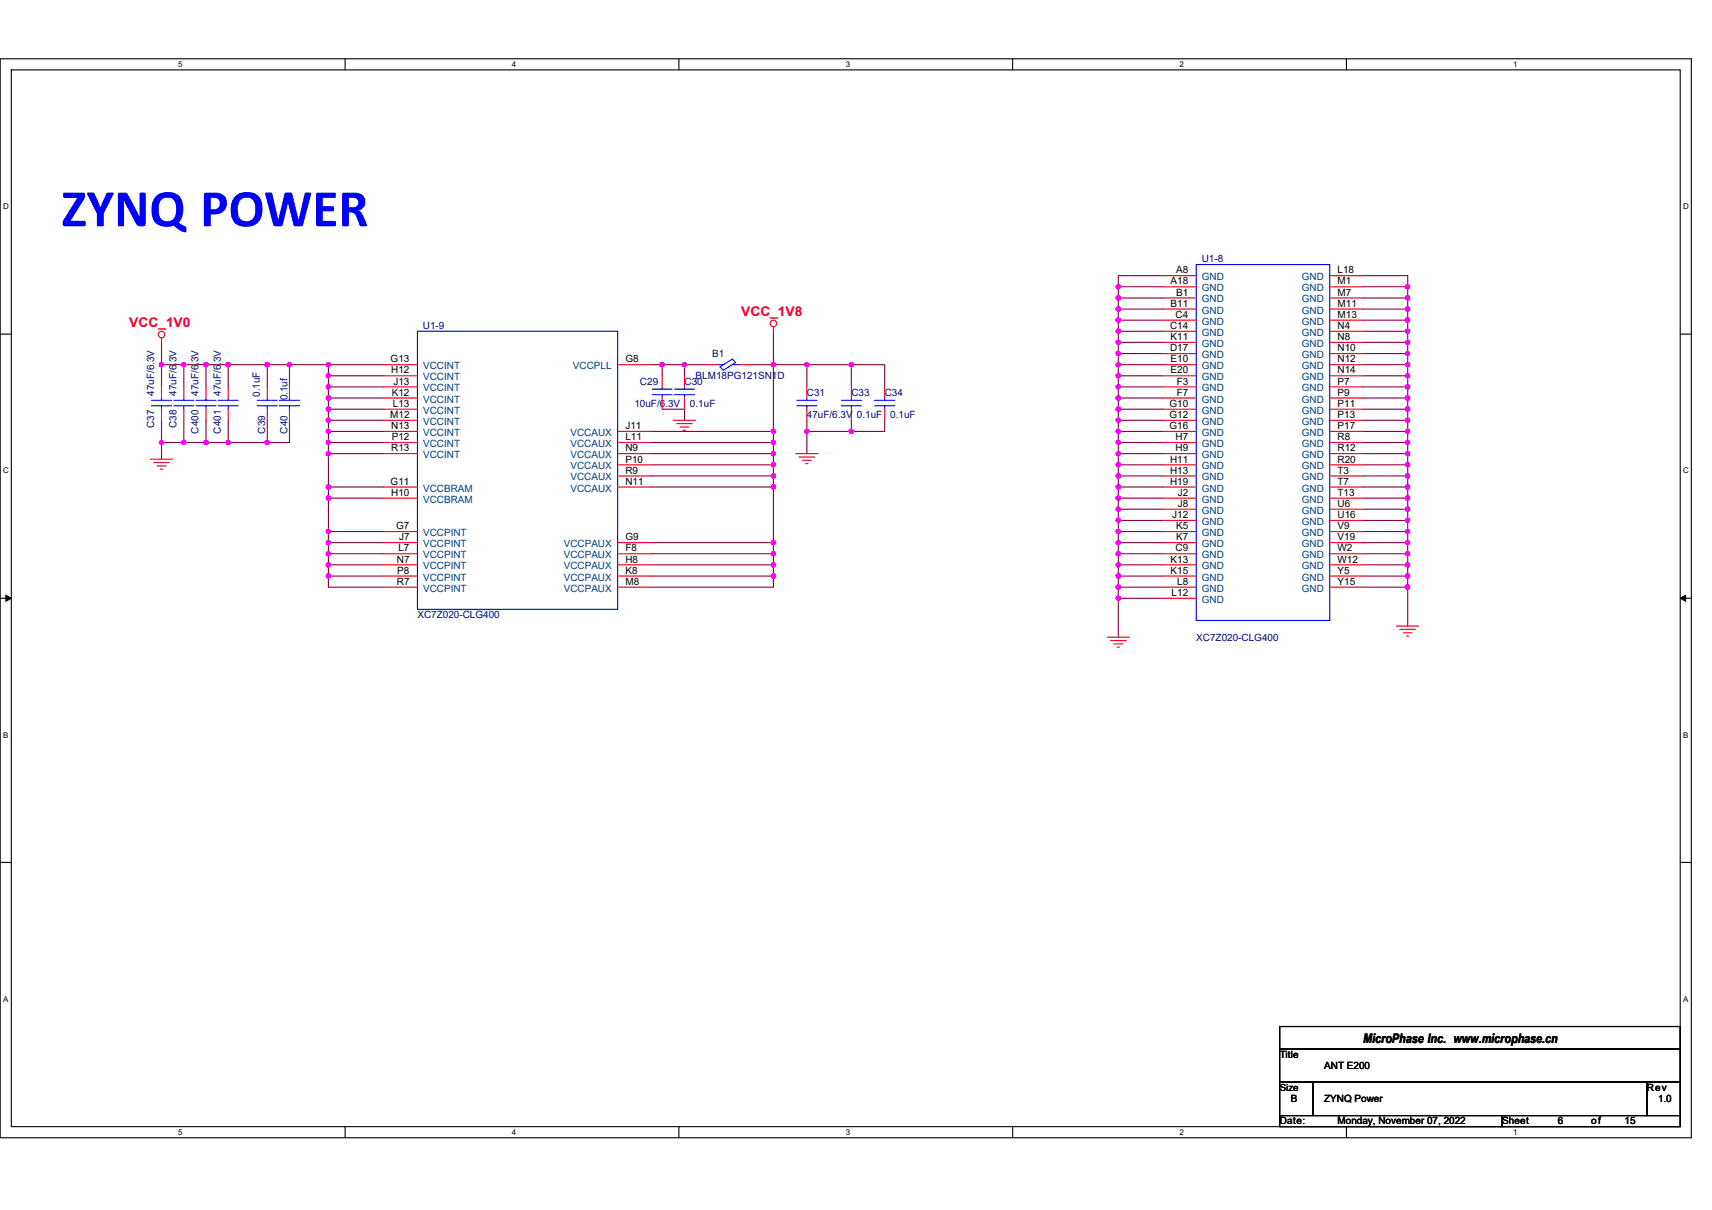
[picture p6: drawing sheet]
<svg xmlns="http://www.w3.org/2000/svg" width="297mm" height="210mm" viewBox="0 0 297 210" stroke-linecap="round" stroke-linejoin="round" font-family="sans-serif">
<path d="M0 10.2h293.5v187.2h-293.5zM2 12.1h289.5v183.4h-289.5z" fill="none" stroke="#000" stroke-width=".19"/>
<g fill="#fff">
<path d="M30.9 10.4h.8v1.6h-.8z"/>
<path d="M30.9 195.7h.8v1.6h-.8z"/>
</g>
<path d="M59.9 10.2v1.9M59.9 195.5v1.9" fill="none" stroke="#000" stroke-width=".19"/>
<g fill="#fff">
<path d="M88.8 10.4h.8v1.6h-.8z"/>
<path d="M88.8 195.7h.8v1.6h-.8z"/>
</g>
<path d="M117.8 10.2v1.9M117.8 195.5v1.9" fill="none" stroke="#000" stroke-width=".19"/>
<g fill="#fff">
<path d="M146.7 10.4h.8v1.6h-.8z"/>
<path d="M146.7 195.7h.8v1.6h-.8z"/>
</g>
<path d="M175.7 10.2v1.9M175.7 195.5v1.9" fill="none" stroke="#000" stroke-width=".19"/>
<g fill="#fff">
<path d="M204.7 10.4h.7v1.6h-.7z"/>
<path d="M204.7 195.7h.7v1.6h-.7z"/>
</g>
<path d="M233.6 10.2v1.9M233.6 195.5v1.9" fill="none" stroke="#000" stroke-width=".19"/>
<g fill="#fff">
<path d="M262.6 10.4h.7v1.6h-.7z"/>
<path d="M262.6 195.7h.7v1.6h-.7z"/>
<path d="M.5 35.1h1v1.5h-1z"/>
<path d="M292 35.1h1v1.5h-1z"/>
<path d="M.5 80.9h1v1.5h-1z"/>
<path d="M292 80.9h1v1.5h-1z"/>
</g>
<path d="M0 58h2M291.5 58h2" fill="none" stroke="#000" stroke-width=".19"/>
<g fill="#fff">
<path d="M.5 126.7h.9v1.6h-.9z"/>
<path d="M292 126.7h.9v1.6h-.9z"/>
</g>
<path d="M0 103.8h2M291.5 103.8h2" fill="none" stroke="#000" stroke-width=".19"/>
<path d="M1 103.3l1 .5-1 .6zM291.5 103.8l1-.5v1.1z" fill="#000" stroke="#000" stroke-width=".17"/>
<g fill="#fff">
<path d="M.5 172.6h.9v1.5h-.9z"/>
<path d="M292 172.6h.9v1.5h-.9z"/>
</g>
<path d="M0 149.7h2M291.5 149.7h2M222 178.1h69.5v3.9h-69.5zM222 182h69.5v5.8h-69.5zM222 187.8h5.8v5.8h-5.8zM222 193.6h38.6v1.9h-38.6zM227.8 187.8h57.9v5.8h-57.9zM260.6 193.6h30.9v1.9h-30.9zM285.7 187.8h5.8v5.8h-5.8z" fill="none" stroke="#000" stroke-width=".19"/>
<g fill="none" stroke="#800040" stroke-width=".19">
<path d="M28 59.4v3.9M134.2 57.5v5.8h5.8M194 49.8v1.9M194 51.7v1.9M194 55.6v1.9M194 57.5v1.9M194 53.6v2M194 59.4v2M194 51.7h7.8M194 53.6h7.8M194 49.8h7.8M194 55.6h7.8"/>
<path d="M194 57.5h7.8M194 59.4h7.8M201.8 47.8h-7.8v2M236.5 47.8h7.7v2M236.5 49.8h7.7M236.5 51.7h7.7M236.5 53.6h7.7M236.5 55.6h7.7M236.5 57.5h7.7M236.5 59.4h7.7M244.2 49.8v1.9M244.2 51.7v1.9"/>
<path d="M244.2 53.6v2M244.2 55.6v1.9M244.2 57.5v1.9M244.2 59.4v2M28 76.8h3.9M28 76.8v2.9M28 63.3v3.8M28 72.9v3.9M28 63.3h3.9M31.9 76.8h3.8M31.9 72.9v3.9M31.9 63.3h3.8"/>
<path d="M31.9 63.3v3.8M35.7 63.3h3.9M35.7 76.8h3.9M35.7 63.3v3.8M35.7 72.9v3.9M39.6 76.8h6.8M39.6 63.3h6.8M39.6 63.3v3.8M39.6 72.9v3.9M46.4 63.3h3.8M46.4 63.3v3.8M46.4 72.9v3.9"/>
<path d="M50.2 63.3h6.8M50.2 63.3v3.8M50.2 72.9v3.9h-3.8M57 63.3h9.6M57 63.3v1.9M57 78.7h9.6M57 65.2h9.6M57 65.2v1.9M57 67.1h9.6M57 69.1h9.6M57 67.1v3.9M57 72.9h9.6"/>
<path d="M57 71h9.6M57 71v3.9M57 76.8h9.6M57 74.9h9.6M57 74.9v3.8M57 78.7v5.8h9.6M113 63.3h1.9M113 74.9h21.2M113 76.8h21.2M113 78.7h21.2M114.9 63.3v1.9M114.9 71h3.9v1.9"/>
<path d="M114.9 63.3h7.7M118.8 63.3v1.9M130.3 63.3h3.9v11.6M134.2 76.8v3.9M134.2 74.9v1.9M140 63.3h7.7M140 63.3v3.8M140 72.9v2M140 74.9h7.7M140 74.9v3.8M147.7 63.3v3.8M147.7 72.9v2"/>
<path d="M147.7 63.3h5.8v3.8M153.5 72.9v2h-5.8M194 63.3v1.9M194 69.1v3.8M194 65.2v3.9M194 72.9v2M194 74.9v1.9M194 78.7v2M194 78.7h7.8M194 61.4v1.9M194 76.8v1.9M194 61.4h7.8"/>
<path d="M194 63.3h7.8M194 65.2h7.8M194 67.1h7.8M194 69.1h7.8M194 71h7.8M194 72.9h7.8M194 74.9h7.8M194 76.8h7.8M236.5 61.4h7.7M236.5 63.3h7.7M236.5 65.2h7.7M236.5 69.1h7.7"/>
<path d="M236.5 67.1h7.7M236.5 76.8h7.7M236.5 74.9h7.7M236.5 72.9h7.7M236.5 71h7.7M236.5 78.7h7.7M244.2 61.4v1.9M244.2 63.3v1.9M244.2 65.2v1.9M244.2 67.1v2M244.2 69.1v1.9M244.2 71v1.9"/>
<path d="M244.2 72.9v2M244.2 74.9v1.9M244.2 76.8v1.9M244.2 78.7v2M57 86.4v5.8M57 92.2h9.6M57 92.2v2M57 94.2h9.6M57 94.2v1.9M57 96.1h9.6M57 98h9.6M57 98v2"/>
<path d="M57 96.1v1.9M57 100v1.9h9.6M57 100h9.6M57 86.4h9.6M57 84.5v1.9M113 94.2h21.2M113 96.1h21.2M113 98h21.2M113 100h21.2M113 80.7h21.2M113 82.6h21.2M113 84.5h21.2"/>
<path d="M134.2 100v1.9h-21.2M134.2 94.2v1.9M134.2 96.1v1.9M134.2 98v2M134.2 82.6v1.9M134.2 80.7v1.9M134.2 84.5v9.7M194 82.6v1.9M194 84.5v1.9M194 88.4v1.9M194 86.4v2M194 80.7v1.9"/>
<path d="M194 94.2v1.9M194 100v1.9M194 96.1v3.9M194 90.3v1.9M194 80.7h7.8M194 88.4h7.8M194 86.4h7.8M194 84.5h7.8M194 92.2v2M194 82.6h7.8M194 92.2h7.8M194 90.3h7.8"/>
<path d="M194 94.2h7.8M194 96.1h7.8M194 98h7.8M194 100h7.8M236.5 80.7h7.7M236.5 82.6h7.7M236.5 84.5h7.7M236.5 86.4h7.7M236.5 90.3h7.7M236.5 88.4h7.7M236.5 98h7.7M236.5 96.1h7.7"/>
<path d="M236.5 94.2h7.7M236.5 92.2h7.7M236.5 100h7.7M244.2 80.7v1.9M244.2 82.6v1.9M244.2 84.5v1.9M244.2 86.4v2M244.2 88.4v1.9M244.2 90.3v1.9M244.2 92.2v2M244.2 94.2v1.9M244.2 96.1v1.9"/>
<path d="M244.2 98v2M244.2 100v1.9M194 101.9v1.9M194 103.8v6.8M194 101.9h7.8M194 103.8h7.8M236.5 101.9h7.7M244.2 101.9v6.7"/>
</g>
<g fill="#f0f" stroke="#f0f" stroke-width=".19">
<circle cx="57" cy="63.3" r=".38"/>
<circle cx="57" cy="65.2" r=".38"/>
<circle cx="57" cy="69.1" r=".38"/>
<circle cx="57" cy="67.1" r=".38"/>
<circle cx="57" cy="72.9" r=".38"/>
<circle cx="57" cy="71" r=".38"/>
<circle cx="57" cy="76.8" r=".38"/>
<circle cx="57" cy="74.9" r=".38"/>
<circle cx="57" cy="92.2" r=".38"/>
<circle cx="57" cy="96.1" r=".38"/>
<circle cx="57" cy="94.2" r=".38"/>
<circle cx="57" cy="99.9" r=".38"/>
<circle cx="57" cy="98" r=".38"/>
<circle cx="57" cy="84.5" r=".38"/>
<circle cx="57" cy="78.7" r=".38"/>
<circle cx="57" cy="86.4" r=".38"/>
<circle cx="50.2" cy="63.3" r=".38"/>
<circle cx="31.9" cy="63.3" r=".38"/>
<circle cx="31.9" cy="76.8" r=".38"/>
<circle cx="46.4" cy="63.3" r=".38"/>
<circle cx="28" cy="63.3" r=".38"/>
<circle cx="28" cy="76.8" r=".38"/>
<circle cx="134.2" cy="96.1" r=".38"/>
<circle cx="134.2" cy="99.9" r=".38"/>
<circle cx="134.2" cy="94.2" r=".38"/>
<circle cx="134.2" cy="98" r=".38"/>
<circle cx="134.2" cy="78.7" r=".38"/>
<circle cx="134.2" cy="84.5" r=".38"/>
<circle cx="134.2" cy="82.6" r=".38"/>
<circle cx="134.2" cy="80.6" r=".38"/>
<circle cx="134.2" cy="76.8" r=".38"/>
<circle cx="134.2" cy="74.9" r=".38"/>
<circle cx="134.2" cy="63.3" r=".38"/>
<circle cx="147.7" cy="63.3" r=".38"/>
<circle cx="140" cy="63.3" r=".38"/>
<circle cx="147.7" cy="74.9" r=".38"/>
<circle cx="118.7" cy="63.3" r=".38"/>
<circle cx="140" cy="74.9" r=".38"/>
<circle cx="194" cy="49.8" r=".38"/>
<circle cx="194" cy="51.7" r=".38"/>
<circle cx="194" cy="53.6" r=".38"/>
<circle cx="194" cy="55.5" r=".38"/>
<circle cx="194" cy="61.3" r=".38"/>
<circle cx="194" cy="59.4" r=".38"/>
<circle cx="194" cy="57.5" r=".38"/>
<circle cx="194" cy="65.2" r=".38"/>
<circle cx="194" cy="67.1" r=".38"/>
<circle cx="194" cy="78.7" r=".38"/>
<circle cx="194" cy="76.8" r=".38"/>
<circle cx="194" cy="63.3" r=".38"/>
<circle cx="194" cy="71" r=".38"/>
<circle cx="194" cy="69.1" r=".38"/>
<circle cx="194" cy="74.9" r=".38"/>
<circle cx="194" cy="72.9" r=".38"/>
<circle cx="194" cy="84.5" r=".38"/>
<circle cx="194" cy="94.2" r=".38"/>
<circle cx="194" cy="90.3" r=".38"/>
<circle cx="194" cy="88.4" r=".38"/>
<circle cx="194" cy="86.4" r=".38"/>
<circle cx="194" cy="82.6" r=".38"/>
<circle cx="194" cy="80.6" r=".38"/>
<circle cx="194" cy="103.8" r=".38"/>
<circle cx="194" cy="101.9" r=".38"/>
<circle cx="194" cy="99.9" r=".38"/>
<circle cx="194" cy="98" r=".38"/>
<circle cx="194" cy="96.1" r=".38"/>
<circle cx="194" cy="92.2" r=".38"/>
<circle cx="114.9" cy="63.3" r=".38"/>
<circle cx="244.2" cy="53.6" r=".38"/>
<circle cx="244.2" cy="76.8" r=".38"/>
<circle cx="244.2" cy="71" r=".38"/>
<circle cx="244.2" cy="86.4" r=".38"/>
<circle cx="244.2" cy="101.9" r=".38"/>
<circle cx="244.2" cy="51.7" r=".38"/>
<circle cx="244.2" cy="49.8" r=".38"/>
<circle cx="244.2" cy="55.5" r=".38"/>
<circle cx="244.2" cy="59.4" r=".38"/>
<circle cx="244.2" cy="57.5" r=".38"/>
<circle cx="244.2" cy="63.3" r=".38"/>
<circle cx="244.2" cy="61.3" r=".38"/>
<circle cx="244.2" cy="65.2" r=".38"/>
<circle cx="244.2" cy="69.1" r=".38"/>
<circle cx="244.2" cy="67.1" r=".38"/>
<circle cx="244.2" cy="74.9" r=".38"/>
<circle cx="244.2" cy="72.9" r=".38"/>
<circle cx="244.2" cy="78.7" r=".38"/>
<circle cx="244.2" cy="82.6" r=".38"/>
<circle cx="244.2" cy="80.6" r=".38"/>
<circle cx="244.2" cy="84.5" r=".38"/>
<circle cx="244.2" cy="88.4" r=".38"/>
<circle cx="244.2" cy="92.2" r=".38"/>
<circle cx="244.2" cy="90.3" r=".38"/>
<circle cx="244.2" cy="94.2" r=".38"/>
<circle cx="244.2" cy="98" r=".38"/>
<circle cx="244.2" cy="96.1" r=".38"/>
<circle cx="244.2" cy="99.9" r=".38"/>
<circle cx="39.6" cy="76.8" r=".38"/>
<circle cx="35.7" cy="76.8" r=".38"/>
<circle cx="46.4" cy="76.8" r=".38"/>
<circle cx="39.6" cy="63.3" r=".38"/>
<circle cx="35.7" cy="63.3" r=".38"/>
</g>
<g fill="none" stroke="#f00" stroke-width=".19">
<path d="M28 58.7v.7M134.2 56.7v.8M201.8 47.8h5.8M201.8 49.8h5.8M201.8 51.7h5.8M201.8 53.6h5.8M201.8 55.6h5.8M201.8 57.5h5.8M201.8 59.4h5.8M230.7 47.8h5.8M230.7 49.8h5.8M230.7 51.7h5.8"/>
<path d="M230.7 53.6h5.8M230.7 55.6h5.8M230.7 57.5h5.8M230.7 59.4h5.8M26.1 79.7h3.8M28 67.1v2M28 71v1.9M31.9 67.1v2M31.9 71v1.9M35.7 67.1v2M35.7 71v1.9M39.6 67.1v2"/>
<path d="M39.6 71v1.9M46.4 67.1v2M46.4 71v1.9M50.2 67.1v2M50.2 71v1.9M66.6 63.3h5.8M66.6 65.2h5.8M66.6 67.1h5.8M66.6 69.1h5.8M66.6 71h5.8M66.6 72.9h5.8M66.6 74.9h5.8"/>
<path d="M66.6 76.8h5.8M66.6 78.7h5.8M107.2 74.9h5.8M107.2 76.8h5.8M107.2 78.7h5.8M107.2 63.3h5.8M114.9 65.2v1.9M114.9 69.1v1.9M116.8 72.9h3.9M117.4 73.5h2.7M118 74.1h1.5M118.6 74.7h.4"/>
<path d="M118.8 65.2v1.9M118.8 69.1v1.9M122.6 63.3h1.9M128.4 63.3h1.9M138.1 78.7h3.8M138.6 79.3h2.7M139.2 79.9h1.6M140 67.1v2M140 71v1.9M147.7 67.1v2M147.7 71v1.9M153.5 67.1v2"/>
<path d="M153.5 71v1.9M201.8 61.4h5.8M201.8 63.3h5.8M201.8 65.2h5.8M201.8 67.1h5.8M201.8 69.1h5.8M201.8 71h5.8M201.8 72.9h5.8M201.8 74.9h5.8M201.8 76.8h5.8M201.8 78.7h5.8M230.7 61.4h5.8"/>
<path d="M230.7 63.3h5.8M230.7 65.2h5.8M230.7 67.1h5.8M230.7 69.1h5.8M230.7 71h5.8M230.7 72.9h5.8M230.7 74.9h5.8M230.7 76.8h5.8M230.7 78.7h5.8M26.7 80.3h2.7M27.3 80.9h1.5M27.8 81.4h.4"/>
<path d="M66.6 84.5h5.8M66.6 86.4h5.8M66.6 92.2h5.8M66.6 94.2h5.8M66.6 96.1h5.8M66.6 98h5.8M66.6 100h5.8M107.2 80.7h5.8M107.2 82.6h5.8M107.2 84.5h5.8M107.2 94.2h5.8M107.2 96.1h5.8"/>
<path d="M107.2 98h5.8M107.2 100h5.8M139.8 80.5h.4M201.8 80.7h5.8M201.8 82.6h5.8M201.8 84.5h5.8M201.8 86.4h5.8M201.8 88.4h5.8M201.8 90.3h5.8M201.8 92.2h5.8M201.8 94.2h5.8M201.8 96.1h5.8"/>
<path d="M201.8 98h5.8M201.8 100h5.8M230.7 80.7h5.8M230.7 82.6h5.8M230.7 84.5h5.8M230.7 86.4h5.8M230.7 88.4h5.8M230.7 90.3h5.8M230.7 92.2h5.8M230.7 94.2h5.8M230.7 96.1h5.8M230.7 98h5.8"/>
<path d="M230.7 100h5.8M66.6 101.9h5.8M107.2 101.9h5.8M192.1 110.6h3.9M192.7 111.2h2.7M193.3 111.7h1.5M193.8 112.3h.4M201.8 101.9h5.8M201.8 103.8h5.8M230.7 101.9h5.8M242.3 108.6h3.9M242.9 109.2h2.7"/>
<path d="M243.5 109.8h1.5M244 110.4h.4"/>
<circle cx="28" cy="58.1" r=".57"/>
<circle cx="134.2" cy="56.1" r=".57"/>
</g>
<g fill="none" stroke="#00f" stroke-width=".19">
<path d="M72.4 57.5h34.8v48.2h-34.8zM207.6 45.9h23.1v61.8h-23.1zM26.3 70.4h3.5M26.3 69.5h3.5M28 69.1v.4M28 70.4v.6M30.2 70.4h3.4M30.2 69.5h3.4M31.9 69.1v.4M31.9 70.4v.6M34 70.4h3.5M34 69.5h3.5"/>
<path d="M35.7 69.1v.4M35.7 70.4v.6M37.9 70.4h3.4M37.9 69.5h3.4M39.6 69.1v.4M39.6 70.4v.6M44.6 70.4h3.5M44.6 69.5h3.5M46.4 69.1v.4M46.4 70.4v.6M48.5 70.4h3.5M48.5 69.5h3.5"/>
<path d="M50.2 69.1v.4M50.2 70.4v.6M113.2 68.5h3.4M113.2 67.5h3.4M114.9 67.1v.4M114.9 68.5v.6M117 68.5h3.5M117 67.5h3.5M118.8 67.1v.4M118.8 68.5v.6M124.5 63.3h1M124.9 63.7l2.2-1.4 .5 .6-2.1 1.3z"/>
<path d="M127.1 63.3h1.3M138.3 70.4h3.4M138.3 69.5h3.4M140 69.1v.4M140 70.4v.6M146 70.4h3.5M146 69.5h3.5M147.7 69.1v.4M147.7 70.4v.6M151.8 70.4h3.4M151.8 69.5h3.4M153.5 69.1v.4"/>
<path d="M153.5 70.4v.6"/>
</g>
<text font-size="9.2" fill="#00f" x="10.6" y="39.3">ZYNQ POWER</text>
<g font-size="2.3" fill="#f00">
<text x="22.4" y="56.7">VCC_1V0</text>
<text x="128.6" y="54.8">VCC_1V8</text>
</g>
<text font-size="2.3" x="236.5" y="181.1">MicroPhase Inc. www.microphase.cn</text>
<g font-size="1.7">
<text x="204.1" y="47.4">A8</text>
<text x="232.1" y="47.4">L18</text>
<text x="203.1" y="49.4">A18</text>
<text x="203.1" y="53.2">B11</text>
<text x="204.1" y="51.3">B1</text>
<text x="232.1" y="49.4">M1</text>
<text x="232.1" y="51.3">M7</text>
<text x="232.1" y="53.2">M11</text>
<text x="203" y="57.1">C14</text>
<text x="203.1" y="59">K11</text>
<text x="204" y="55.2">C4</text>
<text x="232.1" y="55.2">M13</text>
<text x="232.1" y="57.1">N4</text>
<text x="232.1" y="59">N8</text>
<text x="67.8" y="62.9">G13</text>
<text x="67.9" y="64.8">H12</text>
<text x="108.5" y="62.9">G8</text>
<text x="203" y="61">D17</text>
<text x="203.1" y="62.9">E10</text>
<text x="203.1" y="64.8">E20</text>
<text x="232.1" y="61">N10</text>
<text x="232.1" y="62.9">N12</text>
<text x="232.1" y="64.8">N14</text>
<text x="68" y="68.7">K12</text>
<text x="68.2" y="70.6">L13</text>
<text x="68.3" y="66.7">J13</text>
<text x="202.9" y="70.6">G10</text>
<text x="204.2" y="66.7">F3</text>
<text x="204.2" y="68.7">F7</text>
<text x="232.1" y="66.7">P7</text>
<text x="232.1" y="68.7">P9</text>
<text x="232.1" y="70.6">P11</text>
<text x="67.7" y="72.5">M12</text>
<text x="67.9" y="74.5">N13</text>
<text x="68" y="76.4">P12</text>
<text x="108.5" y="74.5">J11</text>
<text x="108.5" y="76.4">L11</text>
<text x="202.9" y="72.5">G12</text>
<text x="202.9" y="74.5">G16</text>
<text x="204" y="76.4">H7</text>
<text x="232.1" y="72.5">P13</text>
<text x="232.1" y="74.5">P17</text>
<text x="232.1" y="76.4">R8</text>
<text x="67.9" y="78.3">R13</text>
<text x="108.5" y="78.3">N9</text>
<text x="108.5" y="80.3">P10</text>
<text x="108.5" y="82.2">R9</text>
<text x="203" y="80.3">H11</text>
<text x="203" y="82.2">H13</text>
<text x="204" y="78.3">H9</text>
<text x="232.1" y="78.3">R12</text>
<text x="232.1" y="80.3">R20</text>
<text x="232.1" y="82.2">T3</text>
<text x="67.8" y="84.1">G11</text>
<text x="67.9" y="86">H10</text>
<text x="108.5" y="84.1">N11</text>
<text x="203" y="84.1">H19</text>
<text x="203.4" y="89.9">J12</text>
<text x="204.4" y="86">J2</text>
<text x="204.4" y="88">J8</text>
<text x="232.1" y="84.1">T7</text>
<text x="232.1" y="86">T13</text>
<text x="232.1" y="88">U6</text>
<text x="232.1" y="89.9">U16</text>
<text x="68.7" y="91.8">G7</text>
<text x="69.1" y="95.7">L7</text>
<text x="69.2" y="93.8">J7</text>
<text x="108.5" y="93.8">G9</text>
<text x="108.5" y="95.7">F8</text>
<text x="204" y="95.7">C9</text>
<text x="204.1" y="91.8">K5</text>
<text x="204.1" y="93.8">K7</text>
<text x="232.1" y="91.8">V9</text>
<text x="232.1" y="93.8">V19</text>
<text x="232.1" y="95.7">W2</text>
<text x="68.9" y="97.6">N7</text>
<text x="68.9" y="101.5">R7</text>
<text x="68.9" y="99.6">P8</text>
<text x="108.5" y="97.6">H8</text>
<text x="108.5" y="99.6">K8</text>
<text x="108.5" y="101.5">M8</text>
<text x="203.1" y="97.6">K13</text>
<text x="203.1" y="99.6">K15</text>
<text x="204.3" y="101.5">L8</text>
<text x="232.1" y="97.6">W12</text>
<text x="232.1" y="99.6">Y5</text>
<text x="232.1" y="101.5">Y15</text>
<text x="203.3" y="103.4">L12</text>
<text x="222" y="183.6">Title</text>
<text x="229.8" y="185.5">ANT E200</text>
<text x="222" y="189.3">Size</text>
<text x="224" y="191.3">B</text>
<text x="229.8" y="191.3">ZYNQ Power</text>
<text x="285.7" y="189.3">Rev</text>
<text x="287.7" y="191.3">1.0</text>
<text x="222" y="195.1">Date:</text>
<text x="232.1" y="195.1">Monday, November 07, 2022</text>
<text x="260.6" y="195.1">Sheet</text>
<text x="270.3" y="195.1">6</text>
<text x="276.1" y="195.1">of</text>
<text x="281.9" y="195.1">15</text>
</g>
<g font-size="1.7" fill="#000080">
<text x="208.5" y="45.5">U1-8</text>
<text x="73.4" y="57.1">U1-9</text>
<text x="120.7" y="65.8">BLM18PG121SN1D</text>
<text x="123.6" y="61.9">B1</text>
<text x="26.7" y="68.7" transform="rotate(-90 26.7 68.7)">47uF/6.3V</text>
<text x="30.6" y="68.7" transform="rotate(-90 30.6 68.7)">47uF/6.3V</text>
<text x="34.5" y="68.7" transform="rotate(-90 34.5 68.7)">47uF/6.3V</text>
<text x="38.3" y="68.7" transform="rotate(-90 38.3 68.7)">47uF/6.3V</text>
<text x="45.1" y="68.9" transform="rotate(-90 45.1 68.9)">0.1uF</text>
<text x="49.9" y="69.5" transform="rotate(-90 49.9 69.5)">0.1uf</text>
<text x="110.1" y="70.6">10uF/6.3V</text>
<text x="111" y="66.8">C29</text>
<text x="118.8" y="66.8">C30</text>
<text x="119.7" y="70.6">0.1uF</text>
<text x="140" y="68.7">C31</text>
<text x="147.7" y="68.7">C33</text>
<text x="153.5" y="68.7">C34</text>
<text x="26.7" y="74.3" transform="rotate(-90 26.7 74.3)">C37</text>
<text x="30.6" y="74.3" transform="rotate(-90 30.6 74.3)">C38</text>
<text x="34.5" y="75.2" transform="rotate(-90 34.5 75.2)">C400</text>
<text x="38.3" y="75.2" transform="rotate(-90 38.3 75.2)">C401</text>
<text x="46" y="75.2" transform="rotate(-90 46 75.2)">C39</text>
<text x="49.9" y="75.2" transform="rotate(-90 49.9 75.2)">C40</text>
<text x="140" y="72.6">47uF/6.3V 0.1uF</text>
<text x="154.5" y="72.6">0.1uF</text>
<text x="72.4" y="107.3">XC7Z020-CLG400</text>
<text x="207.6" y="111.2">XC7Z020-CLG400</text>
</g>
<g font-size="1.7" fill="#004080">
<text x="208.5" y="48.6">GND</text>
<text x="208.5" y="50.5">GND</text>
<text x="208.5" y="52.5">GND</text>
<text x="225.9" y="48.6">GND</text>
<text x="225.9" y="50.5">GND</text>
<text x="225.9" y="52.5">GND</text>
<text x="208.5" y="54.4">GND</text>
<text x="208.5" y="56.3">GND</text>
<text x="208.5" y="58.3">GND</text>
<text x="225.9" y="54.4">GND</text>
<text x="225.9" y="56.3">GND</text>
<text x="225.9" y="58.3">GND</text>
<text x="73.4" y="64.1">VCCINT</text>
<text x="73.4" y="66">VCCINT</text>
<text x="99.4" y="64.1">VCCPLL</text>
<text x="208.5" y="60.2">GND</text>
<text x="208.5" y="62.1">GND</text>
<text x="208.5" y="64.1">GND</text>
<text x="208.5" y="66">GND</text>
<text x="225.9" y="60.2">GND</text>
<text x="225.9" y="62.1">GND</text>
<text x="225.9" y="64.1">GND</text>
<text x="225.9" y="66">GND</text>
<text x="73.4" y="67.9">VCCINT</text>
<text x="73.4" y="69.8">VCCINT</text>
<text x="73.4" y="71.8">VCCINT</text>
<text x="208.5" y="67.9">GND</text>
<text x="208.5" y="69.8">GND</text>
<text x="208.5" y="71.8">GND</text>
<text x="225.9" y="67.9">GND</text>
<text x="225.9" y="69.8">GND</text>
<text x="225.9" y="71.8">GND</text>
<text x="73.4" y="73.7">VCCINT</text>
<text x="73.4" y="75.6">VCCINT</text>
<text x="73.4" y="77.6">VCCINT</text>
<text x="99" y="75.6">VCCAUX</text>
<text x="99" y="77.6">VCCAUX</text>
<text x="208.5" y="73.7">GND</text>
<text x="208.5" y="75.6">GND</text>
<text x="208.5" y="77.6">GND</text>
<text x="225.9" y="73.7">GND</text>
<text x="225.9" y="75.6">GND</text>
<text x="225.9" y="77.6">GND</text>
<text x="73.4" y="79.5">VCCINT</text>
<text x="99" y="79.5">VCCAUX</text>
<text x="99" y="81.4">VCCAUX</text>
<text x="99" y="83.4">VCCAUX</text>
<text x="208.5" y="79.5">GND</text>
<text x="208.5" y="81.4">GND</text>
<text x="208.5" y="83.4">GND</text>
<text x="225.9" y="79.5">GND</text>
<text x="225.9" y="81.4">GND</text>
<text x="225.9" y="83.4">GND</text>
<text x="73.4" y="85.3">VCCBRAM</text>
<text x="73.4" y="87.2">VCCBRAM</text>
<text x="99" y="85.3">VCCAUX</text>
<text x="208.5" y="85.3">GND</text>
<text x="208.5" y="87.2">GND</text>
<text x="208.5" y="89.2">GND</text>
<text x="225.9" y="85.3">GND</text>
<text x="225.9" y="87.2">GND</text>
<text x="225.9" y="89.2">GND</text>
<text x="73.4" y="93">VCCPINT</text>
<text x="73.4" y="95">VCCPINT</text>
<text x="97.8" y="95">VCCPAUX</text>
<text x="208.5" y="91.1">GND</text>
<text x="208.5" y="93">GND</text>
<text x="208.5" y="95">GND</text>
<text x="225.9" y="91.1">GND</text>
<text x="225.9" y="93">GND</text>
<text x="225.9" y="95">GND</text>
<text x="73.4" y="96.9">VCCPINT</text>
<text x="73.4" y="98.8">VCCPINT</text>
<text x="73.4" y="100.8">VCCPINT</text>
<text x="97.8" y="96.9">VCCPAUX</text>
<text x="97.8" y="98.8">VCCPAUX</text>
<text x="97.8" y="100.8">VCCPAUX</text>
<text x="208.5" y="96.9">GND</text>
<text x="208.5" y="98.8">GND</text>
<text x="208.5" y="100.8">GND</text>
<text x="225.9" y="96.9">GND</text>
<text x="225.9" y="98.8">GND</text>
<text x="225.9" y="100.8">GND</text>
<text x="73.4" y="102.7">VCCPINT</text>
<text x="97.8" y="102.7">VCCPAUX</text>
<text x="208.5" y="102.7">GND</text>
<text x="208.5" y="104.6">GND</text>
<text x="225.9" y="102.7">GND</text>
</g>
<g font-size="1.4">
<text x="30.9" y="11.7">5</text>
<text x="88.8" y="11.7">4</text>
<text x="146.7" y="11.7">3</text>
<text x="204.7" y="11.7">2</text>
<text x="262.6" y="11.7">1</text>
<text x=".5" y="36.3">D</text>
<text x="292" y="36.3">D</text>
<text x=".5" y="82.1">C</text>
<text x="292" y="82.1">C</text>
<text x=".5" y="128">B</text>
<text x="292" y="128">B</text>
<text x=".5" y="173.8">A</text>
<text x="292" y="173.8">A</text>
<text x="30.9" y="197">5</text>
<text x="88.8" y="197">4</text>
<text x="146.7" y="197">3</text>
<text x="204.7" y="197">2</text>
<text x="262.6" y="197">1</text>
</g>
</svg>
